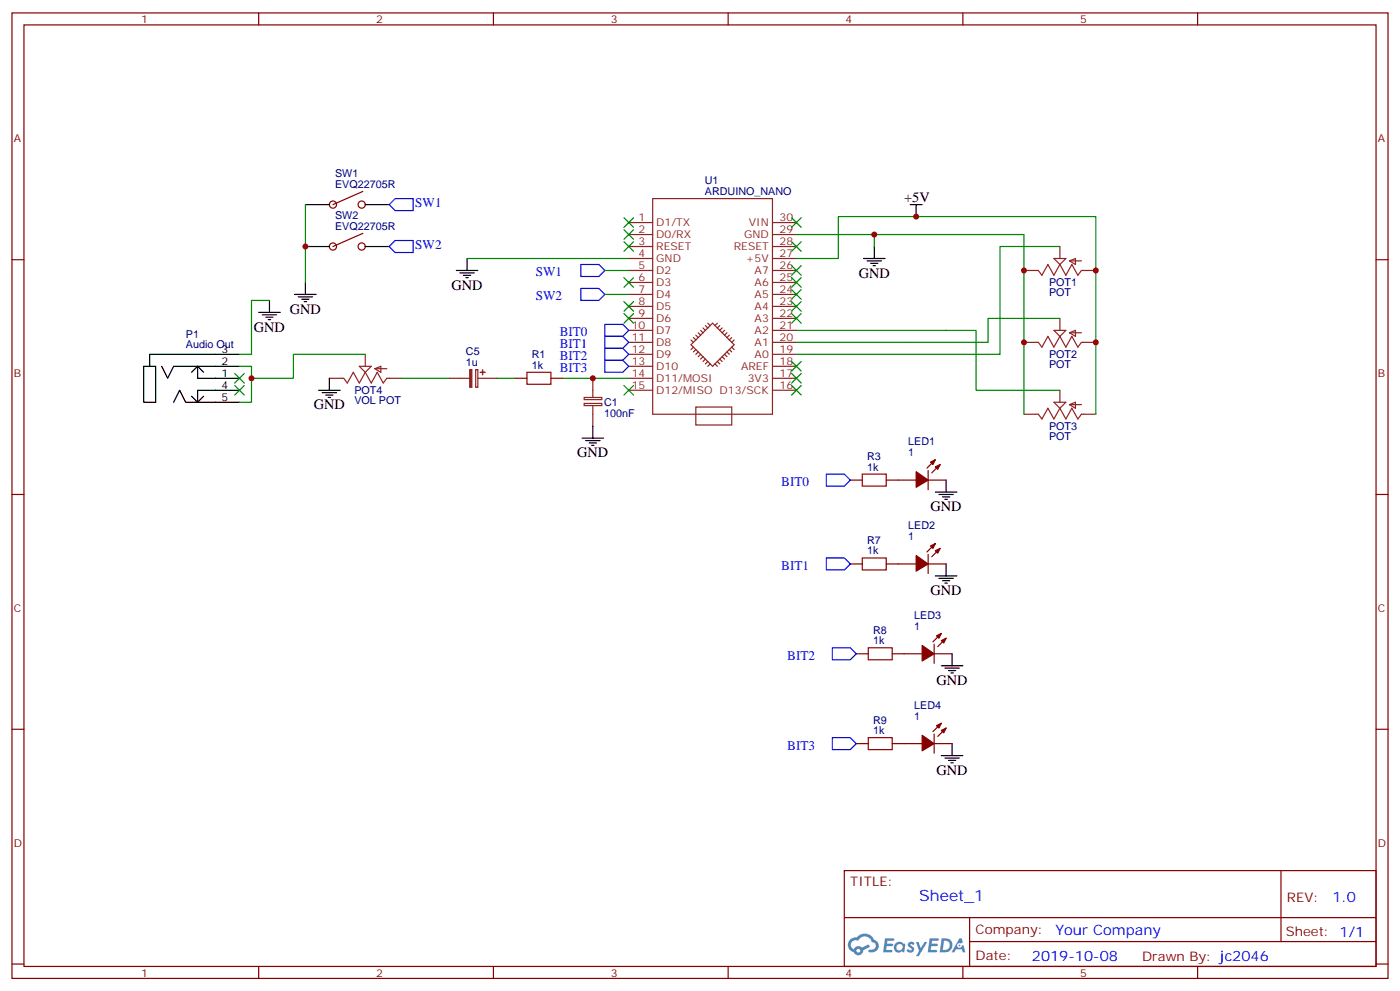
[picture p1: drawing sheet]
<svg xmlns="http://www.w3.org/2000/svg" width="412mm" height="292mm" viewBox="0 0 412 292" stroke-linecap="round" stroke-linejoin="round" font-family="sans-serif">
<g fill="none" stroke="#870000" stroke-width=".35">
<path d="M3.5 3.8h405.4v284.3h-405.4zM7.1 7.3h398.2v277.3h-398.2zM76.2 3.8v3.5M145.3 3.8v3.5M214.5 3.8v3.5M283.6 3.8v3.5M352.8 3.8v3.5M3.5 76.5h3.6M405.3 76.5h3.6M3.5 145.6h3.6M405.3 145.6h3.6M3.5 214.8h3.6"/>
<path d="M405.3 214.8h3.6M248.7 256.4h156.6v28.2h-156.6zM377.3 256.4v20.9M248.7 270.2h156.5M285.6 277.3h119.6M285.6 270.2v14.2M3.5 283.9h3.6M76.2 284.6v3.5M145.3 284.6v3.5M214.5 284.6v3.5M283.6 284.6v3.5M352.8 284.6v3.5"/>
<path d="M405.3 283.9h3.6"/>
</g>
<g fill="#5487ff">
<path d="M267.7 277.6a1.22 1.22 0 0 1 1.7 .2l-.4 .6a.47 .47 0 0 0-.3-.4 .47 .47 0 0 0-.5 .2l.1 .2a1.14 1.14 0 0 1 .8 1.8 1.14 1.14 0 0 1-1.9 0l-.2-.2 .5-.6 .7 .5a.29 .29 0 0 0 .3-.3 .29 .29 0 0 0-.2-.3 1.04 1.04 0 0 1-.6-1.7z"/>
<path d="M260.7 276.3h2.4l.3 .2-.2 .5-1.8 .1-.1 .8h1.5l.3 .4-.3 .4h-1.6l-.2 1.1h1.7l.2 .3-.2 .3-2.6 .1z"/>
<path d="M273.8 276.3h2.4l.3 .2-.1 .5-1.8 .1-.2 .8h1.6l.3 .4-.4 .4h-1.6l-.1 1.1h1.7l.2 .3-.2 .3-2.6 .1z"/>
<path d="M282.6 276.3h.7l.3 1.3-.6 .3a.69 .69 0 0 0-1 .3 .69 .69 0 0 0 .4 .9 .69 .69 0 0 0 .9-.6l.5-.2 .6 2.2h-.8l-.2-.9h-1.8l-.5 .9h-.8z"/>
<path d="M269.8 277.4h.8l.6 1.8 1.1-1.8h.9l-2.6 4.2h-.8l.9-1.5z"/>
<path d="M277.4 276.3l-.6 4.2h1.3a2.11 2.11 0 0 0 2.5-2.1 2.11 2.11 0 0 0-2.5-2.1zM278.1 277.1a1.39 1.39 0 0 1 1.7 1.4 1.39 1.39 0 0 1-1.8 1.3h-.3z"/>
<path d="M263.7 277.9a1.54 1.54 0 0 0-.1 2.2 1.54 1.54 0 0 0 2.2 .1l.6 .3 .3-2.3-.2-.3h-.4a1.49 1.49 0 0 0-2.4 0zM264 278.9a.94 .94 0 0 1 1.8 0 .94 .94 0 0 1-1.8 0z"/>
<path d="M250.4 276.7a2.18 2.18 0 0 0 1.1 3.7 1.44 1.44 0 0 0 1.6 .9 1.44 1.44 0 0 0 1.2-1.4l2-1.1-.5-.7-1.9 1a1.47 1.47 0 0 0-2.4 .4 1.39 1.39 0 0 1-.7-1.9 1.39 1.39 0 0 1 2-.5 2.12 2.12 0 0 1 2.2-1.3 2.12 2.12 0 0 1 1.9 1.7 1.14 1.14 0 0 1 1.1 1.4 1.14 1.14 0 0 1-1.7 .7 .43 .43 0 0 0-.5 .4 .43 .43 0 0 0 .4 .5 1.98 1.98 0 0 0 2.5-1.2 1.98 1.98 0 0 0-1.2-2.6 3.1 3.1 0 0 0-5.3-.6l-.9 .1zM252.3 280a.55 .55 0 0 1 1.1 0 .55 .55 0 0 1-1.1 0z"/>
<circle cx="282.6" cy="278.4" r=".26"/>
</g>
<g fill="none" stroke="#8c2424" stroke-width=".35">
<path d="M192.3 58.5h35.2v63.5h-35.2zM185.2 79.7h7.1M185.2 76.1h7.1M185.2 72.6h7.1M185.2 69.1h7.1M185.2 65.5h7.1M227.5 79.7h7.1M227.5 76.1h7.1M227.5 72.6h7.1M227.5 69.1h7.1M227.5 65.5h7.1M310.4 76.1h3.6l-1.8 1.8z"/>
<path d="M312.2 77.9l-1.8 3.2-1.7-3.2-1.8 3.2-1-1.4h-4.3M312.2 77.9l1.8 3.2 1.7-3.2 1.8 3.2 1.1-1.4h4.2M312.2 72.6v3.5M315 76.8h3.6M315 76.8l1.8-.7v1.8zM185.2 97.3h7.1M185.2 93.8h7.1M185.2 90.2h7.1M185.2 86.7h7.1M185.2 83.2h7.1M204.3 99.4l.7 .7M205 98.7l.7 .7"/>
<path d="M205.7 98l.7 .7M206.4 97.3l.7 .7M207.1 96.6l.7 .7M207.8 95.9l.7 .7M208.5 95.2l.7 .7M211.3 95.2l-.7 .7M212 95.9l-.7 .7M212.7 96.6l-.7 .7M213.4 97.3l-.7 .7M214.1 98l-.7 .7M214.8 98.7l-.7 .7M215.5 99.4l-.7 .7"/>
<path d="M227.5 97.3h7.1M227.5 93.8h7.1M227.5 90.2h7.1M227.5 86.7h7.1M227.5 83.2h7.1M310.4 97.3h3.6l-1.8 1.8zM312.2 99.1l-1.8 3.1-1.7-3.1-1.8 3.1-1-1.4h-4.3M312.2 99.1l1.8 3.1 1.7-3.1 1.8 3.1 1.1-1.4h4.2M312.2 93.8v3.5M315 98l1.8-.7v1.8zM315 98h3.6M105.8 107.9h3.6l-1.8 1.7z"/>
<path d="M107.6 109.6l-1.8 3.2-1.7-3.2-1.8 3.2-1.1-1.4h-4.2M107.6 109.6l1.8 3.2 1.7-3.2 1.8 3.2 1-1.4h4.3M107.6 104.4v3.5M110.4 108.6h3.5M110.4 108.6l1.8-.7v1.7zM132.3 111.4h6M140.1 108.9h.7v5.2h-.7zM140.8 111.4h5.6M172.1 118.8h5.2v.7h-5.2zM172.1 117.1h5.2v.6h-5.2zM174.6 111.4v5.7M174.6 119.5v6"/>
<path d="M185.2 111.4h7.1M185.2 107.9h7.1M185.2 104.4h7.1M185.2 100.8h7.1M185.2 114.9h7.1M203.6 101.5l6.3-6.3 6.4 6.3-6.4 6.4zM203.6 100.1l.7 .7M204.3 102.2l-.7 .7M205 119.9h10.5v5.3h-10.5zM205 102.9l-.7 .7M205.7 103.6l-.7 .8M206.4 104.4l-.7 .7"/>
<path d="M207.1 105.1l-.7 .7M207.8 105.8l-.7 .7M208.5 106.5l-.7 .7M209.2 107.2l-.7 .7M210.6 107.2l.7 .7M211.3 106.5l.7 .7M212 105.8l.7 .7M212.7 105.1l.7 .7M213.4 104.4l.7 .7M214.1 103.6l.7 .8M214.8 102.9l.7 .7M215.5 102.2l.8 .7"/>
<path d="M216.3 100.1l-.8 .7M227.5 111.4h7.1M227.5 107.9h7.1M227.5 104.4h7.1M227.5 100.8h7.1M227.5 114.9h7.1M310.4 118.5h3.6l-1.8 1.7zM312.2 114.9v3.6M315 119.2l1.8-.7v1.7zM315 119.2h3.6M312.2 120.2l-1.8 3.2-1.7-3.2-1.8 3.2-1-1.4h-4.3M312.2 120.2l1.8 3.2 1.7-3.2 1.8 3.2 1.1-1.4h4.2"/>
</g>
<g fill="none" stroke="#870000" stroke-width=".35">
<path d="M106.9 56.4l-8.8 3.9M106.9 68.7l-8.8 3.9M151.7 111.4h3.5M162.3 111.4h3.5M273.4 138.6v5.6M275.5 135.4l-2.5 2.5M276.9 136.8l-2.4 2.5M250.5 141.4h3.5M261.1 141.4h8.8M273.4 141.4h5.3M250.5 166.1h3.5M261.1 166.1h8.8"/>
<path d="M273.4 163.3v5.6M273.4 166.1h5.3M275.5 160.1l-2.5 2.5M276.9 161.5l-2.4 2.5M252.2 192.5h3.6M262.8 192.5h8.8M275.2 189.7v5.7M275.2 192.5h5.3M277.3 186.5l-2.5 2.5M278.7 188l-2.5 2.4M252.2 219h3.6M262.8 219h8.8"/>
<path d="M275.2 216.2v5.6M275.2 219h5.3M277.3 213l-2.5 2.5M278.7 214.4l-2.5 2.5"/>
<circle cx="98.1" cy="72.6" r="1.06"/>
<circle cx="98.1" cy="60.3" r="1.06"/>
<circle cx="106.5" cy="60.3" r="1.06"/>
<circle cx="106.5" cy="72.6" r="1.06"/>
</g>
<g fill="none" stroke="#000" stroke-width=".35">
<path d="M90 60.3h7M90 72.6h7M107.6 60.3h7.1M107.6 72.6h7.1M134.4 79.7h6.4M137.6 76.1v3.6M254.4 76.1h6.3M255.4 76.8h4.2M256.5 77.5h2.1M257.2 78.2h.7M257.5 72.6v3.5M268.1 60.3h3.5"/>
<path d="M269.9 60.3v3.5M76.2 92h6.3M77.3 92.7h4.2M78.3 93.4h2.1M79 94.1h.7M79.4 88.5v3.5M86.8 86.7h6.3M87.8 87.4h4.3M88.9 88.1h2.1M89.6 88.8h.7M90 83.2v3.5M135.5 80.4h4.2"/>
<path d="M136.5 81.1h2.1M137.2 81.8h.7M42.3 107.9h3.6v10.6h-3.6zM47.6 107.9l1.8 3.5 1.8-3.5h19.4M51.2 118.5l1.7-3.6 1.8 3.6h15.9M56.4 116.7l1.8 1.8M58.2 107.9v3.5h12.4M58.2 107.9l-1.8 1.7M58.2 107.9l1.8 1.7M70.6 104.4h-26.5v3.5M70.6 114.9h-12.4v3.6l1.8-1.8M93.8 114.9h6.4"/>
<path d="M94.9 115.6h4.2M96 116.3h2.1M96.7 117.1h.7M97 111.4v3.5M171.4 129h6.4M172.5 129.8h4.2M173.6 130.5h2.1M174.3 131.2h.7M174.6 125.5v3.5M275.5 144.9h6.4M276.6 145.6h4.2M277.6 146.3h2.2"/>
<path d="M278.3 147h.7M278.7 141.4v3.5M275.5 169.6h6.4M276.6 170.3h4.2M277.6 171h2.2M278.3 171.7h.7M278.7 166.1v3.5M277.3 196.1h6.3M278.3 196.8h4.3M279.4 197.5h2.1M280.1 198.2h.7M280.5 192.5v3.6"/>
<path d="M280.5 219v3.5M277.3 222.5h6.3M278.3 223.2h4.3M279.4 223.9h2.1M280.1 224.6h.7"/>
</g>
<g fill="#8c2424" stroke="#8c2424" stroke-width=".35">
<path d="M138.4 108.9h.6v5.2h-.6z"/>
<path d="M142.1 108.9l.1 1.4z"/>
<path d="M141.5 109.6l1.4 .1z"/>
</g>
<path d="M155.2 109.6h7.1v3.6h-7.1zM254 139.6h7.1v3.6h-7.1zM254 164.3h7.1v3.6h-7.1zM255.8 190.8h7v3.5h-7zM255.8 217.2h7v3.6h-7z" fill="none" stroke="#a10000" stroke-width=".35"/>
<g fill="#870000" stroke="#870000" stroke-width=".35">
<path d="M275.5 137.5l1.4-.7-.7 1.4z"/>
<path d="M274.1 136.1l1.4-.7-.7 1.4z"/>
<path d="M269.9 138.9l3.5 2.5-3.5 2.1z"/>
<path d="M275.5 162.2l1.4-.7-.7 1.4z"/>
<path d="M274.1 160.8l1.4-.7-.7 1.4z"/>
<path d="M269.9 163.6l3.5 2.5-3.5 2.1z"/>
<path d="M277.3 188.7l1.4-.7-.7 1.4z"/>
<path d="M275.9 187.3l1.4-.8-.7 1.5z"/>
<path d="M271.6 190.1l3.6 2.4-3.6 2.2z"/>
<path d="M277.3 215.1l1.4-.7-.7 1.4z"/>
<path d="M275.9 213.7l1.4-.7-.7 1.4z"/>
<path d="M271.6 216.5l3.6 2.5-3.6 2.1z"/>
</g>
<path d="M114.7 60.3l1.7-1.8h5.3v3.5h-5.3zM114.7 72.6l1.7-1.8h5.3v3.6h-5.3zM171.1 77.9h5.3l1.8 1.8-1.8 1.7h-5.3zM171.1 84.9h5.3l1.8 1.8-1.8 1.8h-5.3zM178.2 95.5h5.2l1.8 1.8-1.8 1.8h-5.2zM178.2 99.1h5.2l1.8 1.7-1.8 1.8h-5.2zM178.2 102.6h5.2l1.8 1.8-1.8 1.7h-5.2zM178.2 106.1h5.2l1.8 1.8-1.8 1.7h-5.2zM243.4 139.6h5.3l1.8 1.8-1.8 1.8h-5.3zM243.4 164.3h5.3l1.8 1.8-1.8 1.8h-5.3zM245.2 190.8h5.3l1.7 1.7-1.7 1.8h-5.3zM245.2 217.2h5.3l1.7 1.8-1.7 1.8h-5.3z" fill="none" stroke="#00f" stroke-width=".35"/>
<g fill="none" stroke="#008700" stroke-width=".35">
<path d="M90 60.3v22.9M137.6 76.1h47.6M178.2 79.7h7M234.6 69.1h67v52.9M234.6 76.1h12.3v-12.3h75.9v58.2M257.5 69.1v3.5M312.2 72.6h-17.6v31.8h-60M79.4 88.5h-5.3v15.9h-3.5M178.2 86.7h7M234.6 97.3h52.9v17.6h24.7M312.2 93.8h-21.2v7h-56.4M70.6 107.9h3.5v10.6h-3.5"/>
<path d="M107.6 104.4h-21.2v7h-12.3M118.2 111.4h14.1M146.4 111.4h5.3M165.8 111.4h19.4"/>
</g>
<g fill="#c00">
<circle cx="269.9" cy="63.8" r=".88"/>
<circle cx="322.8" cy="79.7" r=".88"/>
<circle cx="322.8" cy="100.8" r=".88"/>
<circle cx="257.5" cy="69.1" r=".88"/>
<circle cx="301.6" cy="79.7" r=".88"/>
<circle cx="301.6" cy="100.8" r=".88"/>
<circle cx="90" cy="72.6" r=".88"/>
<circle cx="74.1" cy="111.4" r=".88"/>
<circle cx="174.6" cy="111.4" r=".88"/>
</g>
<g fill="#c00" stroke="#008700" stroke-width=".35">
<path d="M233.2 64.1l2.8 2.9zM236 64.1l-2.8 2.9z"/>
<path d="M233.2 71.2l2.8 2.8zM236 71.2l-2.8 2.8z"/>
<path d="M233.2 78.2l2.8 2.9zM236 78.2l-2.8 2.9z"/>
<path d="M233.2 81.8l2.8 2.8zM236 81.8l-2.8 2.8z"/>
<path d="M233.2 85.3l2.8 2.8zM236 85.3l-2.8 2.8z"/>
<path d="M233.2 88.8l2.8 2.9zM236 88.8l-2.8 2.9z"/>
<path d="M233.2 106.5l2.8 2.8zM236 106.5l-2.8 2.8z"/>
<path d="M233.2 110l2.8 2.8zM236 110l-2.8 2.8z"/>
<path d="M233.2 113.5l2.8 2.8zM236 113.5l-2.8 2.8z"/>
<path d="M183.8 113.5l2.8 2.8zM186.6 113.5l-2.8 2.8z"/>
<path d="M183.8 92.4l2.8 2.8zM186.6 92.4l-2.8 2.8z"/>
<path d="M183.8 81.8l2.8 2.8zM186.6 81.8l-2.8 2.8z"/>
<path d="M183.8 71.2l2.8 2.8zM186.6 71.2l-2.8 2.8z"/>
<path d="M183.8 67.7l2.8 2.8zM186.6 67.7l-2.8 2.8z"/>
<path d="M183.8 64.1l2.8 2.9zM186.6 64.1l-2.8 2.9z"/>
<path d="M183.8 88.8l2.8 2.9zM186.6 88.8l-2.8 2.9z"/>
<path d="M69.1 110l2.9 2.8zM72 110l-2.9 2.8z"/>
<path d="M69.1 113.5l2.9 2.8zM72 113.5l-2.9 2.8z"/>
<path d="M233.2 92.4l2.8 2.8zM236 92.4l-2.8 2.8z"/>
</g>
<text font-size="4.6" fill="#00f" x="270.8" y="265.4">Sheet_1</text>
<g font-size="4.2">
<text x="266.3" y="59.5">+5V</text>
<text x="252.9" y="81.8">GND</text>
<text x="133" y="85.3">GND</text>
<text x="85.4" y="92.4">GND</text>
<text x="74.8" y="97.6">GND</text>
<text x="92.4" y="120.6">GND</text>
<text x="170" y="134.7">GND</text>
<text x="274.1" y="150.6">GND</text>
<text x="274.1" y="175.3">GND</text>
<text x="275.9" y="201.7">GND</text>
<text x="275.9" y="228.2">GND</text>
</g>
<g font-size="4.2" fill="#00f">
<text x="392.5" y="265.7">1.0</text>
<text x="310.9" y="275.2">Your Company</text>
<text x="304" y="283">2019-10-08</text>
</g>
<g font-size="3.9" fill="#00f">
<text x="122.3" y="61">SW1</text>
<text x="122.3" y="73.4">SW2</text>
<text x="157.8" y="81.4">SW1</text>
<text x="157.8" y="88.5">SW2</text>
<text x="164.9" y="99.1">BIT0</text>
<text x="164.9" y="102.6">BIT1</text>
<text x="164.9" y="106.1">BIT2</text>
<text x="164.9" y="109.6">BIT3</text>
<text x="230.2" y="143.2">BIT0</text>
<text x="230.2" y="167.8">BIT1</text>
<text x="231.9" y="194.3">BIT2</text>
<text x="231.9" y="220.8">BIT3</text>
</g>
<g font-size="3.9" fill="#800">
<text x="250.5" y="261">TITLE:</text>
<text x="379.1" y="265.7">REV:</text>
<text x="287.4" y="275.2">Company:</text>
<text x="378.7" y="275.8">Sheet: 1/1</text>
<text x="287.4" y="282.9">Date:</text>
<text x="336.4" y="282.9">Drawn By: jc2046</text>
</g>
<g font-size="3.2" fill="#800">
<text x="41.6" y="6.8">1</text>
<text x="110.8" y="6.8">2</text>
<text x="179.9" y="6.8">3</text>
<text x="249.1" y="6.8">4</text>
<text x="318.2" y="6.8">5</text>
<text x="4.1" y="41.9">A</text>
<text x="405.9" y="41.9">A</text>
<text x="4.1" y="111.1">B</text>
<text x="405.9" y="111.1">B</text>
<text x="4.1" y="180.2">C</text>
<text x="405.9" y="180.2">C</text>
<text x="4.1" y="249.3">D</text>
<text x="405.9" y="249.3">D</text>
<text x="41.6" y="287.6">1</text>
<text x="110.8" y="287.6">2</text>
<text x="179.9" y="287.6">3</text>
<text x="249.1" y="287.6">4</text>
<text x="318.2" y="287.6">5</text>
</g>
<g font-size="3.2" fill="#000080">
<text x="98.7" y="52.1">SW1</text>
<text x="98.7" y="55.3">EVQ22705R</text>
<text x="207.6" y="57.4">ARDUINO_NANO</text>
<text x="207.6" y="54.1">U1</text>
<text x="98.7" y="64.5">SW2</text>
<text x="98.7" y="67.7">EVQ22705R</text>
<text x="309" y="87.3">POT</text>
<text x="309" y="84.2">POT1</text>
<text x="54.8" y="99.4">P1</text>
<text x="54.8" y="102.6">Audio Out</text>
<text x="137.2" y="107.8">1u</text>
<text x="137.2" y="104.6">C5</text>
<text x="156.6" y="105.5">R1</text>
<text x="309" y="105.4">POT2</text>
<text x="156.6" y="108.6">1k</text>
<text x="309" y="108.5">POT</text>
<text x="104.4" y="119">VOL POT</text>
<text x="104.4" y="116">POT4</text>
<text x="178" y="119.6">C1</text>
<text x="178" y="122.8">100nF</text>
<text x="267.5" y="131.2">LED1</text>
<text x="309" y="129.6">POT</text>
<text x="309" y="126.5">POT3</text>
<text x="255.4" y="135.5">R3</text>
<text x="267.5" y="134.3">1</text>
<text x="255.4" y="138.6">1k</text>
<text x="267.5" y="155.9">LED2</text>
<text x="255.4" y="160.2">R7</text>
<text x="267.5" y="159">1</text>
<text x="255.4" y="163.3">1k</text>
<text x="269.3" y="185.5">1</text>
<text x="269.3" y="182.3">LED3</text>
<text x="257.2" y="189.7">1k</text>
<text x="257.2" y="186.6">R8</text>
<text x="269.3" y="208.8">LED4</text>
<text x="257.2" y="213.1">R9</text>
<text x="269.3" y="211.9">1</text>
<text x="257.2" y="216.2">1k</text>
</g>
<g font-size="3.2" fill="#8d2323">
<text x="188.1" y="65.2">1</text>
<text x="229.7" y="65.2">30</text>
<text x="188.1" y="68.7">2</text>
<text x="193.3" y="70.1">D0/RX</text>
<text x="193.3" y="66.6">D1/TX</text>
<text x="219.2" y="70.1">GND</text>
<text x="220.6" y="66.6">VIN</text>
<text x="229.7" y="68.7">29</text>
<text x="188.1" y="75.8">4</text>
<text x="188.1" y="72.2">3</text>
<text x="193.3" y="77.2">GND</text>
<text x="193.3" y="73.7">RESET</text>
<text x="216.1" y="73.7">RESET</text>
<text x="219.7" y="77.2">+5V</text>
<text x="229.7" y="72.2">28</text>
<text x="229.7" y="75.8">27</text>
<text x="188.1" y="82.8">6</text>
<text x="188.1" y="79.3">5</text>
<text x="193.3" y="80.7">D2</text>
<text x="222.3" y="80.7">A7</text>
<text x="229.7" y="79.3">26</text>
<text x="229.7" y="82.8">25</text>
<text x="188.1" y="89.9">8</text>
<text x="188.1" y="86.4">7</text>
<text x="193.3" y="87.8">D4</text>
<text x="193.3" y="84.2">D3</text>
<text x="222.3" y="84.2">A6</text>
<text x="222.3" y="87.8">A5</text>
<text x="229.7" y="86.4">24</text>
<text x="229.7" y="89.9">23</text>
<text x="188.1" y="93.4">9</text>
<text x="193.3" y="94.8">D6</text>
<text x="193.3" y="91.3">D5</text>
<text x="222.3" y="91.3">A4</text>
<text x="222.3" y="94.8">A3</text>
<text x="229.7" y="93.4">22</text>
<text x="186.1" y="100.5">11</text>
<text x="186.1" y="96.9">10</text>
<text x="193.3" y="101.9">D8</text>
<text x="193.3" y="98.4">D7</text>
<text x="222.3" y="98.4">A2</text>
<text x="222.3" y="101.9">A1</text>
<text x="229.7" y="96.9">21</text>
<text x="229.7" y="100.5">20</text>
<text x="186.1" y="107.5">13</text>
<text x="186.1" y="104">12</text>
<text x="193.3" y="105.4">D9</text>
<text x="222.3" y="105.4">A0</text>
<text x="229.7" y="104">19</text>
<text x="229.7" y="107.5">18</text>
<text x="186.1" y="111.1">14</text>
<text x="193.3" y="112.5">D11/MOSI</text>
<text x="193.3" y="108.9">D10</text>
<text x="218.3" y="108.9">AREF</text>
<text x="220.3" y="112.5">3V3</text>
<text x="229.7" y="111.1">17</text>
<text x="186.1" y="114.6">15</text>
<text x="193.3" y="116">D12/MISO D13/SCK</text>
<text x="229.7" y="114.6">16</text>
</g>
<g font-size="3.2">
<text x="65.3" y="104">3</text>
<text x="65.3" y="107.5">2</text>
<text x="65.3" y="111.1">1</text>
<text x="65.3" y="114.6">4</text>
<text x="65.3" y="118.1">5</text>
</g>
</svg>
